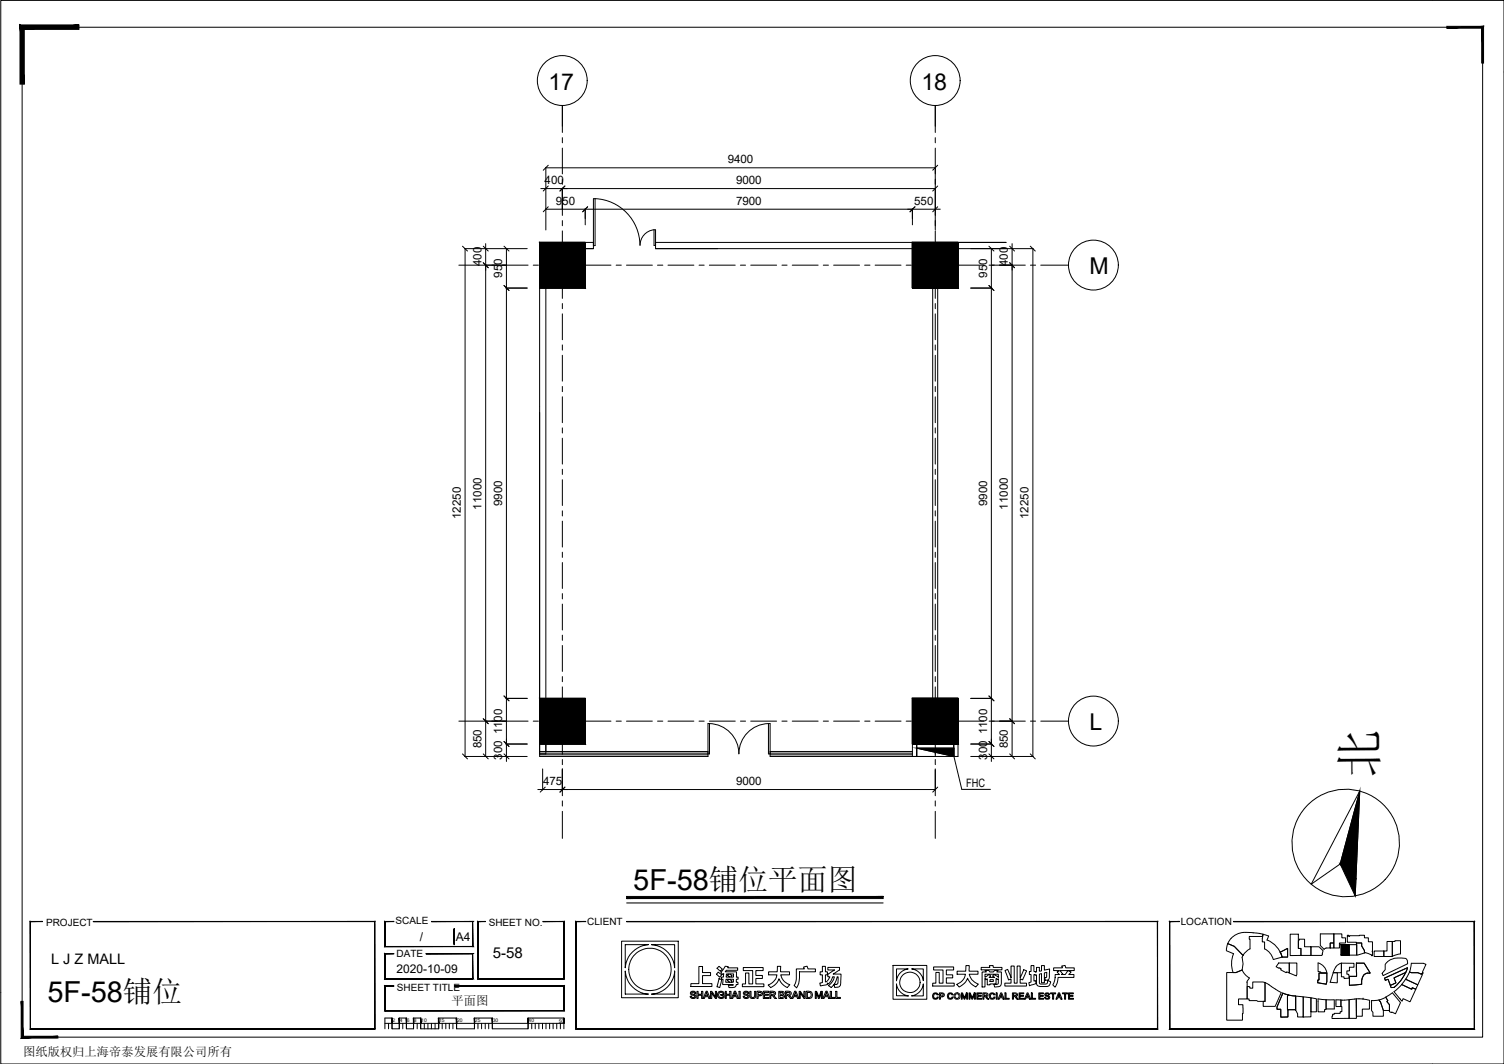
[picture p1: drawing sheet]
<svg xmlns="http://www.w3.org/2000/svg" width="420mm" height="297mm" viewBox="0 0 420 297" stroke-linecap="round" stroke-linejoin="round" font-family="sans-serif">
<!-- layer: 0 -->
<g fill="none" stroke="#000" stroke-width=".28">
<path d="M.2 .1h420v296.9h-420zM6.2 7.6h408v281.9h-408zM153.2 57.7l-1.4 1.4M153.2 51.9l-1.4 1.4M153.2 46.1l-1.4 1.4M157.8 51.9l-1.4 1.4M164.2 57.7l-1.4 1.4M255.6 57.7l-1.4 1.4M262 57.7l-1.4 1.4M262 51.9l-1.4 1.4M262 46.1l-1.4 1.4M129.2 68.7l1.4 1.4"/>
<path d="M135 68.7l1.4 1.4M135 73.3l1.4 1.4M140.8 79.7l1.4 1.4M140.8 68.7l1.4 1.4M276.3 79.7l1.4 1.4M276.3 68.7l1.4 1.4M282.1 68.7l1.3 1.4M282.1 73.3l1.3 1.4M287.8 68.7l1.4 1.4M140.8 194.3l1.4 1.4M276.3 194.3l1.4 1.4M129.2 210.5l1.4 1.4"/>
<path d="M135 200.6l1.4 1.4M135 210.5l1.4 1.4M140.8 210.5l1.4 1.4M140.8 207l1.4 1.4M152.3 219.7l-1.4 1.4M157.8 219.7l-1.4 1.4M262 219.7l-1.4 1.4M276.3 210.5l1.4 1.4M276.3 207l1.4 1.4M282.1 200.6l1.3 1.4M282.1 210.5l1.3 1.4M287.8 210.5l1.4 1.4"/>
<path d="M268.7 220.4h8M379.9 220.8l-5.5 20.4-8.1 5.6zM379.9 220.8l-1.3 29.3M175 252.1h71.7M107.5 285.7h50v1.5M108.5 285.7v1.5M109.5 285.7v1.5M111.5 285.7v1.5M112.5 285.7v1.5M113.5 285.7v1.5M115.5 285.7v1.5M116.5 285.7v1.5"/>
<path d="M117.5 285.7v1.5M118.5 285.7v1.5M119.5 285.7v1.5M120.5 285.7v1.5M121.5 285.7v1.5M122.6 285.7v1.5M123.5 285.7v1.5M124.5 285.7v1.5M125.5 285.7v1.5M126.5 285.7v1.5M127.6 285.7v1.5M132.5 285.7v1.5"/>
<path d="M133.5 285.7v1.5M134.5 285.7v1.5M135.6 285.7v1.5M136.5 285.7v1.5M137.5 285.7v1.5M147.5 285.7v1.5M148.5 285.7v1.5M149.5 285.7v1.5M150.5 285.7v1.5M151.6 285.7v1.5M152.5 285.7v1.5M153.5 285.7v1.5"/>
<path d="M154.5 285.7v1.5M155.5 285.7v1.5M156.5 285.7v1.5M157.5 284.2h-10v3h-10v-3h-5v3h-4.9v-3h-5v3h-5.1v-3h-2v3h-2v-3h-2v3h-2v-3h-2v3"/>
<circle cx="375.9" cy="235.3" r="15"/>
</g>
<g fill="#000" stroke="#000" stroke-width=".28">
<path d="M413.9 7.9v9.7h.5zM413.9 7.9l.5-.5v10.2zM404.2 7.9h9.7l.5-.5zM404.2 7.4h10.2l-10.2 .5z"/>
<path d="M5.6 7v16.5h1.2zM5.6 7l1.2 1.2v15.3zM5.6 7l1.2 1.2 15.3-1.2zM6.8 8.2l15.3-1.2v1.2z"/>
<path d="M379.9 220.8l-1.1 24.5-4.4-4.1zM374.4 241.2l4.2 8.9 .2-4.8z"/>
<path d="M26.1 257.2h78.6zM26.1 257.3l78.6-.1zM104.7 257.2v30.1zM104.6 257.3l.1 30zM8.5 287.3h96.2zM8.5 287.3l96.1-.1zM8.5 257.2v30.1zM8.5 257.2v30zM8.5 257.2h3.4zM8.5 257.3l3.4-.1z"/>
<path d="M120.6 257.2h11.5zM120.6 257.3l11.5-.1zM132 257.3l.1 7zM132 257.3l.1 7zM107.5 264.3h24.6zM107.5 264.3l24.5-.1zM107.5 257.2v7.1zM107.5 257.2l.1 7zM107.5 257.2h2.5zM107.6 257.3l2.4-.1z"/>
<path d="M126.9 259.3v4.4zM126.9 259.3v4.4z"/>
<path d="M151.7 257.2h5.9zM151.7 257.3l5.9-.1zM157.6 257.2v16.1zM157.5 257.3l.1 16zM133.5 273.3h24.1zM133.5 273.3l24-.1zM133.5 257.2v16.1zM133.5 257.2l.1 16zM133.5 257.2h2.1zM133.6 257.3l2-.1z"/>
<path d="M175 257.2h148.4zM175 257.3l148.4-.1zM323.4 257.2v30.1zM323.3 257.3l.1 30zM160.9 287.3h162.5zM160.9 287.3l162.4-.1zM160.9 257.2v30.1zM160.9 257.2l.1 30zM160.9 257.2h2.7zM161 257.3l2.6-.1z"/>
<path d="M175 250.3v.6l71.7-.6zM175 250.9l71.7-.6v.6z"/>
<path d="M344.6 257.2h67.3zM344.6 257.3l67.3-.1zM411.9 257.2v30.1zM411.9 257.3v30zM326.7 287.3h85.2zM326.7 287.3l85.2-.1zM326.7 257.2v30.1zM326.7 257.2l.1 30zM326.7 257.2h2.8zM326.8 257.3l2.7-.1z"/>
<path d="M5.9 279.6l.5 9.7v-9.7zM5.9 279.6l.5 9.7-.5 .5zM6.4 289.3l-.5 .5 10.3-.5zM5.9 289.8l10.3-.5v.5z"/>
<path d="M119 266.2h13.1zM119 266.3l13.1-.1zM132 266.3l.1 7zM132 266.3l.1 7zM107.5 273.3h24.6zM107.5 273.3l24.5-.1zM107.5 266.2v7.1zM107.5 266.2l.1 7zM107.5 266.2h2.5zM107.6 266.3l2.4-.1z"/>
<path d="M127 275.2h30.6zM127 275.3l30.6-.1zM157.6 275.2v7zM157.5 275.3l.1 6.9zM107.5 282.2h50.1zM107.5 282.2l50-.1zM107.5 275.2v7zM107.5 275.2l.1 6.9zM107.5 275.2h2.5zM107.6 275.3l2.4-.1z"/>
<path d="M374.7 263.7h2.1zM374.7 263.7h2.1z"/>
<path d="M374.7 263.7l2.2 2.9v-2.9zM374.7 263.7l2.2 2.9h-2.2z"/>
<path d="M374.7 266.6h2.2zM374.7 266.6h2.2z"/>
<path d="M374.7 266.6h2.2zM374.7 266.6h2.2z"/>
<path d="M109.5 284.2l.1 1.5zM109.5 284.2l.1 1.5z"/>
<path d="M111.5 284.2l.1 1.5zM111.5 284.2l.1 1.5z"/>
<path d="M113.5 284.2l.1 1.5zM113.5 284.2l.1 1.5z"/>
<path d="M115.5 284.2l.1 1.5zM115.5 284.2l.1 1.5z"/>
<path d="M117.5 284.2l.1 1.5zM117.5 284.2l.1 1.5z"/>
<path d="M122.5 284.2l.1 1.5zM122.5 284.2l.1 1.5z"/>
<path d="M127.5 284.2l.1 1.5zM127.5 284.2l.1 1.5z"/>
<path d="M132.5 284.2l.1 1.5zM132.5 284.2l.1 1.5z"/>
<path d="M137.5 284.2l.1 1.5zM137.5 284.2l.1 1.5z"/>
<path d="M147.5 284.2l.1 1.5zM147.5 284.2l.1 1.5z"/>
<path d="M157.5 284.2l.1 1.5zM157.5 284.2l.1 1.5z"/>
</g>
<g fill="none" stroke="#000" stroke-width=".28">
<path d="M157.1 29.4v7.6M157.1 38.4v1.5M261.3 29.4v7.6M261.3 38.4v1.5M157.1 41.3v7.2M157.1 50v1.5M157.1 52.9v7.2M261.3 41.3v7.2M261.3 50v1.5M261.3 52.9v7.2M128.2 74h7.8M137.4 74h1.5"/>
<path d="M140.3 74h7.2M149 74h1.4M151.9 74h7.2M157.1 61.6v1.4M157.1 64.5v7.2M157.1 73.1v1.5M157.1 76.1v7.2M160.6 74h1.4M163.4 74h7.3M172.1 74h1.5M175 74h7.2M183.7 74h1.5"/>
<path d="M186.6 74h7.2M195.3 74h1.4M198.2 74h7.2M206.8 74h1.5M209.7 74h7.3M218.4 74h1.5M221.3 74h7.3M230 74h1.4M232.9 74h7.2M241.6 74h1.4M244.5 74h7.2M253.2 74h1.4"/>
<path d="M256 74h7.3M261.3 61.6v1.4M261.3 64.5v7.2M261.3 73.1v1.5M261.3 76.1v7.2M264.7 74h1.4M267.6 74h7.2M276.3 74h1.4M279.2 74h7.2M287.9 74h1.4M290.7 74h7.8M157.1 84.7v1.5"/>
<path d="M157.1 87.6v7.3M157.1 96.3v1.4M157.1 99.2v7.2M261.3 84.7v1.5M261.3 87.6v7.3M261.3 96.3v1.4M261.3 99.2v7.2M157.1 107.9v1.4M157.1 110.8v7.2M157.1 119.5v1.4M261.3 107.9v1.4M261.3 110.8v7.2"/>
<path d="M261.3 119.5v1.4M157.1 122.3v7.3M157.1 131v1.4M157.1 133.9v7.2M261.3 122.3v7.3M261.3 131v1.4M261.3 133.9v7.2M157.1 142.6v1.4M157.1 145.5v7.2M157.1 154.2v1.4M157.1 157v7.3M261.3 142.6v1.4"/>
<path d="M261.3 145.5v7.2M261.3 154.2v1.4M261.3 157v7.3M157.1 165.7v1.5M157.1 168.6v7.3M157.1 177.3v1.5M261.3 165.7v1.5M261.3 168.6v7.3M261.3 177.3v1.5M157.1 180.2v7.2M157.1 188.9v1.4M157.1 191.8v7.2"/>
<path d="M261.3 180.2v7.2M261.3 188.9v1.4M261.3 191.8v7.2M128.2 201.3h7.8M137.4 201.3h1.5M140.3 201.3h7.2M149 201.3h1.4M151.9 201.3h7.2M157.1 200.5v1.4M157.1 203.4v7.2M157.1 212v1.5M157.1 214.9v7.3"/>
<path d="M160.6 201.3h1.4M163.4 201.3h7.3M172.1 201.3h1.5M175 201.3h7.2M183.7 201.3h1.5M186.6 201.3h7.2M195.3 201.3h1.4M198.2 201.3h7.2M206.8 201.3h1.5M209.7 201.3h7.3M218.4 201.3h1.5M221.3 201.3h7.3"/>
<path d="M230 201.3h1.4M232.9 201.3h7.2M241.6 201.3h1.4M244.5 201.3h7.2M253.2 201.3h1.4M256 201.3h7.3M261.3 200.4v1.5M261.3 203.4v7.2M261.3 212v1.5M261.3 214.9v7.3M264.7 201.3h1.4M267.6 201.3h7.2"/>
<path d="M276.3 201.3h1.4M279.2 201.3h7.2M287.9 201.3h1.4M290.7 201.3h7.8M157.1 223.6v1.4M157.1 226.5v7.5M261.3 223.6v1.4M261.3 226.5v7.5"/>
</g>
<!-- layer: DIM -->
<g fill="none" stroke="#000" stroke-width=".28">
<path d="M157.1 29.4v5.8M261.3 29.4v5.8M151.1 52.6h7.4M152.5 58.4h102.4M152.5 46.7v17.5M152.5 46.8h108.8M157.1 52.5v5.9M157.1 52.6h104.2M163.5 58.3v4.5M253.5 58.4h9.2M254.9 58.3v4.5M261.3 46.7v17.5"/>
<path d="M129.8 69.4h17.5M129.9 69.4v141.8M135.6 74h5.9M135.7 68v7.4M135.7 74v137.2M141.5 69.4v138.3M271.2 69.4h17.4M276.9 69.4v138.3M276.9 74h6M282.7 68v7.4M282.7 74v137.2M288.5 69.4v141.8"/>
<path d="M141.4 80.4h5.9M271.2 80.4h5.9M141.4 195h5.9M271.2 195h5.9M129.8 211.2h17.5M135.6 201.3h5.9M141.4 207.7h5.9M141.5 206.3v6.3M151.6 214.7v5.8M157.1 214.7v5.8M261.3 214.7v5.8M266.5 211.2l2.2 9.2"/>
<path d="M271.2 211.2h17.4M271.2 207.7h5.9M276.9 206.3v6.3M276.9 201.3h6M150.2 220.4h111.1"/>
<circle cx="157.1" cy="22.5" r="7"/>
<circle cx="261.3" cy="22.5" r="7"/>
<circle cx="305.5" cy="74" r="7"/>
<circle cx="305.5" cy="201.3" r="7"/>
</g>
<!-- layer: A-Column -->
<path d="M150.7 67.7h12.8v12.7h-12.8zM254.9 67.7h12.7v12.7h-12.7zM150.8 195h12.7v12.7h-12.7zM255 195h12.7v12.7h-12.7z" fill="none" stroke="#000" stroke-width=".28"/>
<!-- layer: WALL -->
<g fill="#000" stroke="#000" stroke-width=".28">
<path d="M150.7 67.7l12.8 12.7v-12.7zM150.7 67.7l12.8 12.7h-12.8z"/>
<path d="M254.9 67.7l12.7 12.7v-12.7zM254.9 67.7l12.7 12.7h-12.7z"/>
<path d="M150.8 195l12.7 12.7v-12.7zM150.8 195l12.7 12.7h-12.7z"/>
<path d="M254.9 195l12.7 12.7v-12.7zM254.9 195l12.7 12.7h-12.7z"/>
</g>
<!-- layer: L05-COL -->
<path d="M150.7 67.7h12.8v12.7h-12.8zM254.9 67.7h12.7v12.7h-12.7zM150.7 195h12.8v12.7h-12.8zM254.9 195h12.7v12.7h-12.7z" fill="none" stroke="#000" stroke-width=".28"/>
<!-- layer: L05-HIDE -->
<path d="M150.7 74.6v5.8M163.5 74.6v5.8M254.9 80.4h12.7M254.9 195h12.7" fill="none" stroke="#000" stroke-width=".28"/>
<g fill="none" stroke="#000" stroke-width=".28">
<path d="M150.7 67.7h12.8v12.7h-12.8zM163.5 69.4h2.3M165.8 67.7h-15.1v143.5h47.1v-9.2h.4M183.1 69.4h71.8M183.1 67.7h98M254.9 67.7h12.7v12.7h-12.7zM267.6 69.4h13.5M152.5 80.4v114.6M260.6 80.4v114.6M262 80.4v114.6M150.7 195h12.8v12.7h-12.8zM254.9 195h12.7v12.7h-12.7z"/>
<path d="M150.7 210.3h47.1M150.7 210.7h47.1M150.7 209.8h47.1M152.5 207.7v2.8h-1.8M198.2 202a8.4 8.4 0 0 1 8.2 8.4 8.4 8.4 0 0 1 8.2-8.4M198.2 202v8.5h-.4M215.1 210.3h39.8M215.1 210.7h39.8M215.1 209.8h39.8M256.1 207.7v3.5M261.3 209.8v1.4h-46.2v-9.2h-.4v8.5h.4M266.4 207.7v3.5h-1.4"/>
</g>
<path d="M165.8 67.7v1.7M183.1 67.7v1.7M254.9 207.7v3.5h1.2v-3.5M260.6 209.8h1.4M266.5 207.7v3.5h1.1v-3.5" fill="none" stroke="#000" stroke-width=".28"/>
<path d="M256.1 208.9v2.3h10.4M256.1 208.9l10.4 2.3M256.1 208.9h10.4v2.3" fill="none" stroke="#000" stroke-width=".28"/>
<path d="M256.1 208.9h10.4v2.3z" fill="#000" stroke="#000" stroke-width=".28"/>
<path d="M165.8 55.5h.4v13.1h-.4zM166.2 55.5a13.1 13.1 0 0 1 12.6 13M182.7 64.1a4.3 4.3 0 0 0-3.9 4.4M182.7 64.2h.4v4.3h-.4z" fill="none" stroke="#000" stroke-width=".28"/>
<g fill="none" stroke="#000" stroke-width=".28">
<path d="M342.7 271.5h2.6l1.7-.7 .8 1.3 1.2 .9-.6 1v4.9h-2.4v1.6h1.2l-.1 4.3h-4.4zM343 263.4l1.8 .8 2.5 2.5M344.6 266.3a7.2 7.2 0 0 0-.1 5.2h.8l1.7-.7 .3-1.7-.3-1.8M347.3 260.3l2.5 .1M347.3 260.3a5.1 5.1 0 0 0-4.7 5.1l2 .9M348.4 275.4l.8 .1v.4h.8v-1.8h2.8l.6 .2v5.3l-4.4-.3v-.4h-.6zM349.8 260.4l3 .4M352.8 260.8l-.1 .6h-3.7v.8h.2v2.7a4.6 4.6 0 0 0-2.2 2.3M352.8 260.8l1.6 .5M352.9 260.8l-.3 2.2h.7v1.9l1.3 1 1.1 1.9 2.5-.6M353.4 274.3l1.1 .6M353.4 274.3v5.3h-.5v1.4h3.3l1.7-3.9"/>
<path d="M354 262.4a7.2 7.2 0 0 1 4.2 4.8M354.4 261.3l-.5 1.2M354.5 274.9l.7 .5M355.2 275.4l1.1 .7M356.3 276.1l1.6 1M357.2 268.8h3v2.8l-.7-.3-.2 .3-1.5-.9 .1-.2-1.4-.6zM358.2 267.2l-.6-1.4 2.1-1v2.4h-1.5M358.3 277.2l2.3 .7M358.3 277.2l1.6 .6M358.4 277.3l-1.7 3.8v.7h1.1v2.2l2-.1v-2l2.2 .1v-3.9v3.9l-2.3-.1v-3.8l.2-.3M358.4 277.3l-1.7 3.8v.7h1.1v2.2l2-.1-.1-5.8 .2-.3M359.9 277.8l.7 .1"/>
<path d="M360.4 260.8h2.3v4h.7v1.9l-3 .1zM360.6 277.9l1.3 .2M361.8 272.3l.3 .1M361.8 272.3l-1.6-.7v-2.8h2.1v3.3l-.2 .3M362 278.1l2.1 .2v5.6h-1.6v-.9l-.5-1zM362.9 262.2h1.5v2.1h1.8v2.4h-2.8v-1.9h-.7v-2.3h.2zM364.1 278.3l2.1 .2v5.4h-2.1zM366.2 278.5l1.5 .3v3.7h-1.5zM368.1 274.4l2.4 .4 .2-.7v-2.5h-2.2v2h-.4v.7l2.3 .4M368.2 278.9l4.5 .2v2.6h-2.2v-2.6v2.7h-.5v.7h-1.8zM369.1 266.7l.3-.1 .2-1.2-1.1-1.1h-2.3v2.4h2.9M370.3 264.7l-.4 .3"/>
<path d="M370.3 264.7h1.3v-1.4h1v-2.6h-3.7v3.3l1 1M370.7 271.6l-.4-1-.6-.9-1.5-.9v2.4l.8 .1v.3h1.7M371.6 274.2l1.9 .2M371.6 263.3h1v1.4h-1zM372.5 271.6h1.1l-.1 2.7M372.5 271.6l-.9 2.6M372.6 260.7h2.3v1.1h1v1.5h-1.7v1.4h-1.6zM373.2 279.1l1.4 .1v1.8h-1.4zM373.5 269.6l1.2-.7v2.6h-2.3zM374.6 279.2h1M374.6 279.2v1.8h.3v1.4h-.5v.5h-1.7v.3h-.4l-.2 1.1h4.8v-5.2l-1.2 .1M374.7 263.7h2.2v2.9h-2.2z"/>
<path d="M374.7 268.9h3.5v1.1h-1.2v1h-.7v1l.6 .1v1l-1.4 .1v-.5h-.8zM376.4 261.1h.4v.3h.2v-.2l4.2-.1v.7h1.1v1.1h1.1v3.9l-1.3-.6-.9-.1v-.7l-.8-1.3v-.8l-4-.3zM376.9 263.7h2.1v2.9h-2.1zM378.9 278.9h-.6M378.9 278.9h1.9M378.9 278.9v5.4h-2v-5.2l1.5-.2M378.9 278.9v4.8h1.7v-2h2v-2.4M378.9 268.8h2.2l1.7 2.8a2.16 2.16 0 0 0-2.4 2.7v.5l-3.4 .3v-2.5h2zM378.9 263.3h1.5v.8l.8 1.3v.7l-2.2 .5zM380.7 278.9l1.9 .4M380.8 278.9h.1M382.6 271.7h-.9l-.8 .6"/>
<path d="M382.7 271.7l.1-.1-1.7-2.7h-2.2l.1 3.7h-2v2.5l3.4-.3a3.8 3.8 0 0 1 .5-2.5M383.2 279.3v2.8l.3 .5v1.1h3v-1.6l-.9-2.5-.3-.4 .3 .4 .9 2.5h1.7v-1.6l-.8-.9 .3-.3M383.9 265.5h2.7v1.5h-2.7zM386.8 273.1l6.4-2.9v.3v-.3l-6.4 2.9 .2 .6 .8-.3 .6 1.7 1.6-.7-.6-1.4 3.3-1.5-3.3 1.5 .6 1.4-1.6 .7 .2 .6h.9h-.9l-.8-2.3-.8 .3zM387.1 278.4l.6 .9M387.1 278.4a6.6 6.6 0 0 1-4 .9M387.3 268.8a5.6 5.6 0 0 1 5.6-1.1l.2 .4 .1 1-6.8 3.3-.3-.7 .9-1v-1.5zM387.5 262.8h1.5v4.2h-2.4v-1.5h.9zM389 277.2l-1.9 1.2M389 277.2l2.2 2.7-1.4 3.1-1.6-.6v-1.9l-.8-.9 .3-.3M391.2 266.3l-2.3 .7 .1-4.2h.7v-.2h1.5v3.7M391.8 273l-1.1 1.4-1.2 1.3"/>
<path d="M392.7 271.4l.5-1-1.4 2.7M392.7 271.4l-.9 1.7M393.8 271.3l.5 .3h1.8l1.2 .5-1.2 2.8-3.4-1.5 3.4 1.5-.6 1.3-1-.5-.1 .5-2.8-1.3 2.8 1.3 .1-.5 1 .5-1.6 3.5-1.9-.9-.3 .7-2.3-2.7a14 14 0 0 0 4.4-5.5zM394 270.5l-.2 .8M394.3 268.9l-.3 1.5M394.3 268.9h3.3l.8 .3-1.1 2.3 .3 .1-.2 .3-3.6-.6"/>
</g>
<g fill="none" stroke="#000" stroke-width=".28">
<path d="M173.7 262.7h15.8v15.8h-15.8zM174.7 263.7h6.4a7 7 0 0 0-6.4 6.5zM174.7 271.1a6.9 6.9 0 0 0 6.4 6.4h-6.4zM182 277.5a6.8 6.8 0 0 0 6.5-6.4v6.4zM182 263.7h6.5v6.5a6.9 6.9 0 0 0-6.5-6.5zM192.9 277a.87 .87 0 0 1 1.5 .3l-.3 .1-.3-.4-.5 .1a.7 .7 0 0 0 .8 .6 .62 .62 0 0 1 .3 .8 .62 .62 0 0 1-.9 .3l-.5-.2-.2-.4 .3-.1 .2 .3 .5 .1 .3-.1-.1-.4a.91 .91 0 0 1-1.1-1zM194.7 276.8h.3v.8h1v-.8h.3v2h-.3v-.9h-1v.9h-.3zM195.2 269.8h1.1v1.7h2.2v.9h-2.2v2.2h2.6v.8h-5.9v-.8h2.2zM197.3 276.7h.3l.8 2.1h-.3l-.2-.6h-.9l-.2 .6h-.4zM197.4 277.1l.3 .9h-.6zM198.5 276.8h.1a2.47 2.47 0 0 1 1.3 1.5v-1.5h.3v2h-.3l-1.1-1.7v1.7h-.3zM200.6 271.4l1 .7-.6 .7-.8-.8z"/>
<path d="M200.8 276.9l.9-.1 .4 .2 .2 .3-.2 .1a.7 .7 0 0 0-1-.3 .7 .7 0 0 0-.1 1.1 .7 .7 0 0 0 1 0v-.3h-.6v-.2h.9v.6a1.05 1.05 0 0 1-1.6 .2 1.05 1.05 0 0 1 .1-1.6zM200.8 269.8l1 .7-.5 .7-1-.9zM200.9 273.2l.7 .3-.5 2.2-.8-.2zM202.6 269.8l.9 .1-.2 .3h2.8v.7h-2.5a.67 .67 0 0 0-1 .4h3.1v1.5h.5v.6h-.5v.8h.5v.7h-.5a1.3 1.3 0 0 1-2.1 .6l-.1-.4h1.3l.1-.2h-3l.1-1.5h-.5v-.6l.6-.1 .1-.9-.3 .3-.5-.6zM202.6 276.8h.3v.8h1v-.8h.3v2h-.3v-.9h-1v.9h-.3zM202.8 273.4h.8l-.4 .4 .7 .4h-1.2zM203 271.9h.6l-.4 .4 .7 .5h-1zM203.8 273.4h1.1v.8h-.8l.4-.3zM203.8 271.9h1.1v.9h-.8l.4-.4zM205.1 276.7h.4l.8 2.1h-.3l-.2-.6h-.9l-.2 .6h-.4zM205.3 277.1l.4 .9h-.7zM206.5 276.8h.3v2h-.3z"/>
<path d="M207.6 270.1h5.6v.9h-2v1.3h1.8v.9h-1.8v1.5h2.2v.7h-6v-.7h.9v-3.1h.9v3.1h1.1v-3.7h-2.7zM207.7 277a.87 .87 0 0 1 1.5 .3l-.3 .1-.3-.4-.5 .1a.7 .7 0 0 0 .9 .6 .63 .63 0 0 1 .2 .9 .63 .63 0 0 1-.9 .2l-.5-.2-.2-.4 .3-.1 .2 .3 .5 .1 .3-.3-.1-.2a.9 .9 0 0 1-1.1-1zM209.5 276.8h.3a1.74 1.74 0 0 0 .3 1.7 .98 .98 0 0 0 .7-1.5v-.2h.3v.6a.91 .91 0 0 1-.7 1.4 .91 .91 0 0 1-.9-1.3zM211.5 276.7a1.19 1.19 0 0 1 1.5 .8 1.15 1.15 0 0 1-1.2 .5v.8h-.3zM211.8 277.1a.66 .66 0 0 1 .9 .4l-.9 .2zM213.2 276.7h1.6v.4h-1.2v.5h1.1v.3h-1.1v.6h1.2v.3h-1.6zM214.7 271.3h2.4l.1-1.5h.9v1.5h2.5v.8h-2.5a3.8 3.8 0 0 0 2.5 2.8l-.6 .8a4.3 4.3 0 0 1-2.4-2.5 4.2 4.2 0 0 1-2.3 2.5l-.7-.7a3.8 3.8 0 0 0 2.4-2.9h-2.3zM215.1 276.7h.5a.76 .76 0 0 1 1 1l-.4 .2 .7 .9h-.4l-.7-.9h-.5v.9h-.2zM215.3 277.1h.4a.32 .32 0 0 1 .6 .1 .32 .32 0 0 1-.4 .4h-.6zM217.6 276.8h.8a.53 .53 0 0 1 .6 .2 .53 .53 0 0 1-.1 .7 .65 .65 0 0 1 .1 .9 .65 .65 0 0 1-.9 .2h-.5zM217.9 277.1h.8a.42 .42 0 0 1-.3 .5 .42 .42 0 0 1-.5-.2zM217.9 277.9h.2a.43 .43 0 0 1 .5 0 .43 .43 0 0 1 .1 .5l-.8 .1z"/>
<path d="M219.4 276.8l.6-.1a.7 .7 0 0 1 .8 .2 .7 .7 0 0 1 0 .9l-.3 .1 .8 .9h-.5l-.7-.9h-.3v.9h-.4zM219.8 277.1h.3a.3 .3 0 0 1 .5 .1 .3 .3 0 0 1-.2 .4h-.6zM222 276.7h.3l.9 2.1h-.4l-.2-.6h-.9l-.2 .6h-.4zM222.2 277.1l.3 .9h-.7zM222.5 270.5h2.2l-.2-.6 .9-.2 .3 .8h2.1v.8h-4.4v1.2a5.9 5.9 0 0 1-.9 3.3l-.7-.7a8 8 0 0 0 .7-3.9zM223.3 276.8h.3l1 1.5v-1.5h.3v2h-.3l-1-1.7v1.7h-.3zM225.2 276.7h.4a1.08 1.08 0 0 1 1.4 1.1 1.08 1.08 0 0 1-1.5 1h-.3zM225.6 277.1a.76 .76 0 0 1 1 .6 .76 .76 0 0 1-1 .7zM227.8 276.8h.3l.7 1.5 .6-1.5h.3v2h-.3l.1-1.7-.2 .4a1.02 1.02 0 0 1-.7 1.2l-.6-1.6v1.7h-.2zM229.7 269.8h.9v1.5h.5v.8h-.5v2a1.86 1.86 0 0 0 1.2-1.4h-.5a.65 .65 0 0 1 .4-1l1.4-.9h-1.8v-.7h3.2a.68 .68 0 0 1-.4 .9l-1.4 .9h2.1a4.9 4.9 0 0 1 0 2.9 1.39 1.39 0 0 1-1.7 .8l-.1-.7-.8 .8-.8-.5a3.9 3.9 0 0 0 1.7-2.5h-.5l-.9 1.7-.3 .3-.3-.3v.5l-1.9 .3-.2-.8 .7-.1v-2.2h-.6v-.8h.6zM230.7 276.7h.4l.8 2.1h-.4l-.2-.6h-.9l-.2 .6h-.3zM230.9 277.1l.3 .9h-.7z"/>
<path d="M231.9 276.8h.4v1.7h1v.3h-1.4zM233.5 276.8h.3v1.7h1v.3h-1.3zM233.8 272.7h.3v1.4a.74 .74 0 0 1-.3 .7 .74 .74 0 0 1-.8 0l.6-1.1zM249.5 269.5h9.4v9.5h-9.4zM250.4 274.7a3.9 3.9 0 0 0 3.3 3.3h-3.3zM250.4 270.5h3.3a3.7 3.7 0 0 0-3.3 3.3zM254.6 278a3.9 3.9 0 0 0 3.3-3.3v3.3zM254.7 270.5h3.2v3.3a3.8 3.8 0 0 0-3.2-3.3zM260.8 269.9h5.6v.9h-2v1.3h1.7v.9h-1.7v1.5h2.2v.8h-6v-.8h.9v-3h.9v3h1v-3.7h-2.6zM260.8 277.3l.4-.1a.71 .71 0 0 1 .9 .5h-.2a.55 .55 0 0 0-.6-.2 .55 .55 0 0 0-.4 .4l-.1 .3a.54 .54 0 0 0 .5 .5 .54 .54 0 0 0 .6-.4l.1 .1a.68 .68 0 0 1-.4 .6 .68 .68 0 0 1-.7-.1 1.12 1.12 0 0 1-.1-1.6zM262.4 277.2h.1a.83 .83 0 0 1 .9 0 .83 .83 0 0 1 .3 .8l-1 .3v.7h-.3zM262.7 277.4l.7 .1a.36 .36 0 0 1-.2 .5 .36 .36 0 0 1-.5-.2z"/>
<path d="M265 277.3l.3-.1a.71 .71 0 0 1 .9 .5h-.2a.55 .55 0 0 0-.5-.2 .55 .55 0 0 0-.5 .4v.3a.54 .54 0 0 0 .5 .5 .54 .54 0 0 0 .5-.4l.2 .1a.68 .68 0 0 1-.4 .6 .68 .68 0 0 1-.8-.1 1.12 1.12 0 0 1 0-1.6zM267.4 271.1h2.4v-1.5h1l-.1 1.5h2.5v.9h-2.4a3.7 3.7 0 0 0 2.5 2.7l-.7 .8a4.3 4.3 0 0 1-2.3-2.4 3.7 3.7 0 0 1-2.5 2.3l-.5-.6a3.7 3.7 0 0 0 2.4-2.8h-2.3zM268.6 277.2h.3l.5 1.4 .6-1.4h.3v1.8h-.3l.1-1.5-.6 1.5h-.2l-.5-1.5v1.5h-.2zM270.7 277.2h.4l.5 1.4 .5-1.4h.4v1.8l-.3-.1v-1.4l-.1 .3a.98 .98 0 0 1-.6 1.1l-.5-1.4v1.5h-.3zM272.9 277.2h1.3v.2h-1v.5h1v.3h-1v.5h1.1v.3h-1.4zM274.1 270.1h2.4l-.1-.5h1.1v.5h2.4v.6h-5.8zM274.4 271.3h1.1l-.2-.4h.9l.3 .4h1a.95 .95 0 0 1 1.3-.4l-.3 .4h1.2v2.8a1.21 1.21 0 0 1-1.5 1.4h-.4l-.1-.7h.7a1.04 1.04 0 0 0 .5-1.4v-.2l-.2 .3-.4-.3-.1 1.5h-1.6v.2h-.8v-1.7l-.4 .3-.2-.3v2.3h-.8zM274.6 277.2h.1a.98 .98 0 0 1 1.3 .6l-.4 .4 .6 .8h-.4l-.5-.8h-.4v.8h-.3zM274.9 277.4h.1a.42 .42 0 0 1 .5 0 .42 .42 0 0 1 .1 .5h-.1a.41 .41 0 0 1-.5 .1 .41 .41 0 0 1-.1-.6zM275.2 272h3.6l.1 .8-1.2-.7-.4 .4 .6 .4h-1.6l.5-.4-.5-.5-1.1 .8zM276.6 273.5h.9v.5h-.9zM276.6 277.3l.9-.1 .5 .5h-.3a.58 .58 0 0 0-.5-.3 .58 .58 0 0 0-.5 .5v.3a.54 .54 0 0 0 .5 .5 .54 .54 0 0 0 .5-.4l.3 .1a.87 .87 0 0 1-1.3 .4 .87 .87 0 0 1-.2-1.3z"/>
<path d="M278.3 277.2h.3v1.8h-.3zM279.6 277.2h.2l.8 1.8h-.4l-.1-.5h-.8l-.2 .5h-.3zM279.7 277.5l.3 .8h-.6zM280.8 271l.7-.3 .9 2.2v-3.2h.9v4.8h.8v-4.8h.9v3.3l1-2.3 .8 .3-1.1 2.5-.7-.3v1.3h1.8v.8h-6.1a.53 .53 0 0 1 .3-.8h1.4v-1.2l-.7 .2zM280.8 277.2h.3v1.5h.8v.3h-1.1zM282.9 277.2h.1a1.02 1.02 0 0 1 1.3 .6l-.5 .4 .6 .8h-.3l-.6-.8h-.4v.8h-.3zM283.1 277.4h.2a.42 .42 0 0 1 .4 0 .42 .42 0 0 1 .2 .5h-.8zM284.7 277.2h1.3v.2h-1.1v.5h1v.3h-1v.5h1.1v.3h-1.3zM286.9 277.2h.3l.8 1.8h-.4l-.2-.5h-.7l-.2 .5h-.3zM287.1 277.5l.3 .8h-.6zM288 269.6h.8v1.6h.4v.2l.4-.1v-1.2h.8v1h.3l.3-.1v-1.4h.8v1.2l1.4-.3v2.1a.88 .88 0 0 1-1.2 1l-.2-.7 .6-.2v-1.2l-.6 .1v2.7h-.8v-2.5l-.6 .2v1.5a.78 .78 0 0 0 .6 1.2h.9a.71 .71 0 0 0 .7-.2 .71 .71 0 0 0 .1-.8l.7 .4a1.11 1.11 0 0 1-1.3 1.3h-.6a2.02 2.02 0 0 1-1.9-.5v-2.8l-.4 .2-.1-.2h-.3v1.8l.5-.1a.75 .75 0 0 1-.6 1.1l-1.1 .3-.2-.7v-.2l.6-.2v-2h-.4v-.9h.4zM288.1 277.2h.3v1.5h.9v.3h-1.2z"/>
<path d="M290.2 277.2h1.3v.2h-1v.5h1v.3h-1v.5h1v.3h-1.3zM292 277.3l.2-.1a.55 .55 0 0 1 .6-.1 .55 .55 0 0 1 .3 .6l-.7-.3-.2 .3 .2 .2a.64 .64 0 0 1 .8 .6 .64 .64 0 0 1-1 .4l-.4-.5 .9 .3 .2-.1v-.3a.71 .71 0 0 1-.8-.2 .71 .71 0 0 1-.1-.8zM293.5 277.2h1.4v.2h-.6v1.6h-.3v-1.6h-.5zM294.3 270.2h2.5l-.2-.5 .9-.2 .2 .7h2.1a.42 .42 0 0 1 .4 .3 .42 .42 0 0 1-.2 .5h-1.6l.8 .3-.6 .8h1.4v.8h-4.4a3.8 3.8 0 0 1-.9 2.6l-.6-.5a5 5 0 0 0 .7-2.9h1.2l-.7-.8 .7-.3h-1.7zM295.7 277.2h.3l.7 1.8h-.3l-.2-.5h-.8l-.1 .5h-.3zM295.9 277.5l.2 .8h-.5zM296.1 271h2.2l-.7 1.1h-1l.3-.2zM296.8 277.2h1.4v.2h-.5v1.6h-.3v-1.6h-.6zM298.5 277.2h1.3v.2h-1v.5h1v.3h-1v.5h1.1v.3h-1.4z"/>
<circle cx="181.6" cy="270.6" r="5.9"/>
<circle cx="254.2" cy="274.3" r="2.85"/>
<circle cx="267.3" cy="278.1" r=".63"/>
<circle cx="267.4" cy="278.1" r=".89"/>
</g>
<text font-size="13.7" x="384.7" y="217.1" transform="rotate(-90 384.7 217.1)">北</text>
<g font-size="8.1">
<text x="176.9" y="248.5">5F-58铺位平面图</text>
<text x="13.3" y="279.8">5F-58铺位</text>
</g>
<g font-size="6.5">
<text x="153.2" y="25">17</text>
<text x="257.4" y="25">18</text>
<text x="304.3" y="76.6">M</text>
<text x="304.4" y="203.9">L</text>
</g>
<text font-size="4.2" x="137.7" y="267.3">5-58</text>
<text font-size="4" x="14.3" y="269.1">L J Z MALL</text>
<g font-size="3.4">
<text x="117.3" y="262.7">/</text>
<text x="127.3" y="262.7">A4</text>
<text x="110.8" y="271.6">2020-10-09</text>
<text x="126.2" y="280.7">平面图</text>
<text x="6.5" y="294.8">图纸版权归上海帝泰发展有限公司所有</text>
</g>
<g font-size="3.2">
<text x="203.3" y="45.6">9400</text>
<text x="152.1" y="51.4">400</text>
<text x="205.6" y="51.4">9000</text>
<text x="155.3" y="57.2">950</text>
<text x="205.6" y="57.2">7900</text>
<text x="255.4" y="57.2">550</text>
<text x="134.5" y="74.4" transform="rotate(-90 134.5 74.4)">400</text>
<text x="140.3" y="77.6" transform="rotate(-90 140.3 77.6)">950</text>
<text x="275.8" y="77.6" transform="rotate(-90 275.8 77.6)">950</text>
<text x="281.6" y="74.4" transform="rotate(-90 281.6 74.4)">400</text>
<text x="134.5" y="142.3" transform="rotate(-90 134.5 142.3)">11000</text>
<text x="140.3" y="141.3" transform="rotate(-90 140.3 141.3)">9900</text>
<text x="275.8" y="141.3" transform="rotate(-90 275.8 141.3)">9900</text>
<text x="281.6" y="142.3" transform="rotate(-90 281.6 142.3)">11000</text>
<text x="128.7" y="144.9" transform="rotate(-90 128.7 144.9)">12250</text>
<text x="287.3" y="144.9" transform="rotate(-90 287.3 144.9)">12250</text>
<text x="134.5" y="208.9" transform="rotate(-90 134.5 208.9)">850</text>
<text x="140.3" y="205" transform="rotate(-90 140.3 205)">1100</text>
<text x="275.8" y="205" transform="rotate(-90 275.8 205)">1100</text>
<text x="281.6" y="208.9" transform="rotate(-90 281.6 208.9)">850</text>
<text x="140.3" y="212.1" transform="rotate(-90 140.3 212.1)">300</text>
<text x="275.8" y="212.1" transform="rotate(-90 275.8 212.1)">300</text>
<text x="151.7" y="219.2">475</text>
<text x="205.6" y="219.2">9000</text>
<text x="269.9" y="219.6">FHC</text>
</g>
<g font-size="2.8">
<text x="12.9" y="258.6">PROJECT</text>
<text x="110.5" y="258.1">SCALE</text>
<text x="136.5" y="258.4">SHEET NO.</text>
<text x="164" y="258.3">CLIENT</text>
<text x="329.9" y="258.3">LOCATION</text>
<text x="110.8" y="267.3">DATE</text>
<text x="110.9" y="276.6">SHEET TITLE</text>
</g>
<g font-size="1.4">
<text x="109.7" y="285.4">2</text>
<text x="111.7" y="285.4">4</text>
<text x="113.7" y="285.4">6</text>
<text x="115.7" y="285.4">8</text>
<text x="117.7" y="285.4">10</text>
<text x="122.7" y="285.4">15</text>
<text x="127.7" y="285.4">20</text>
<text x="132.7" y="285.4">25</text>
<text x="137.7" y="285.4">30</text>
<text x="147.7" y="285.4">40</text>
<text x="156.1" y="285.5">50</text>
</g>
</svg>
